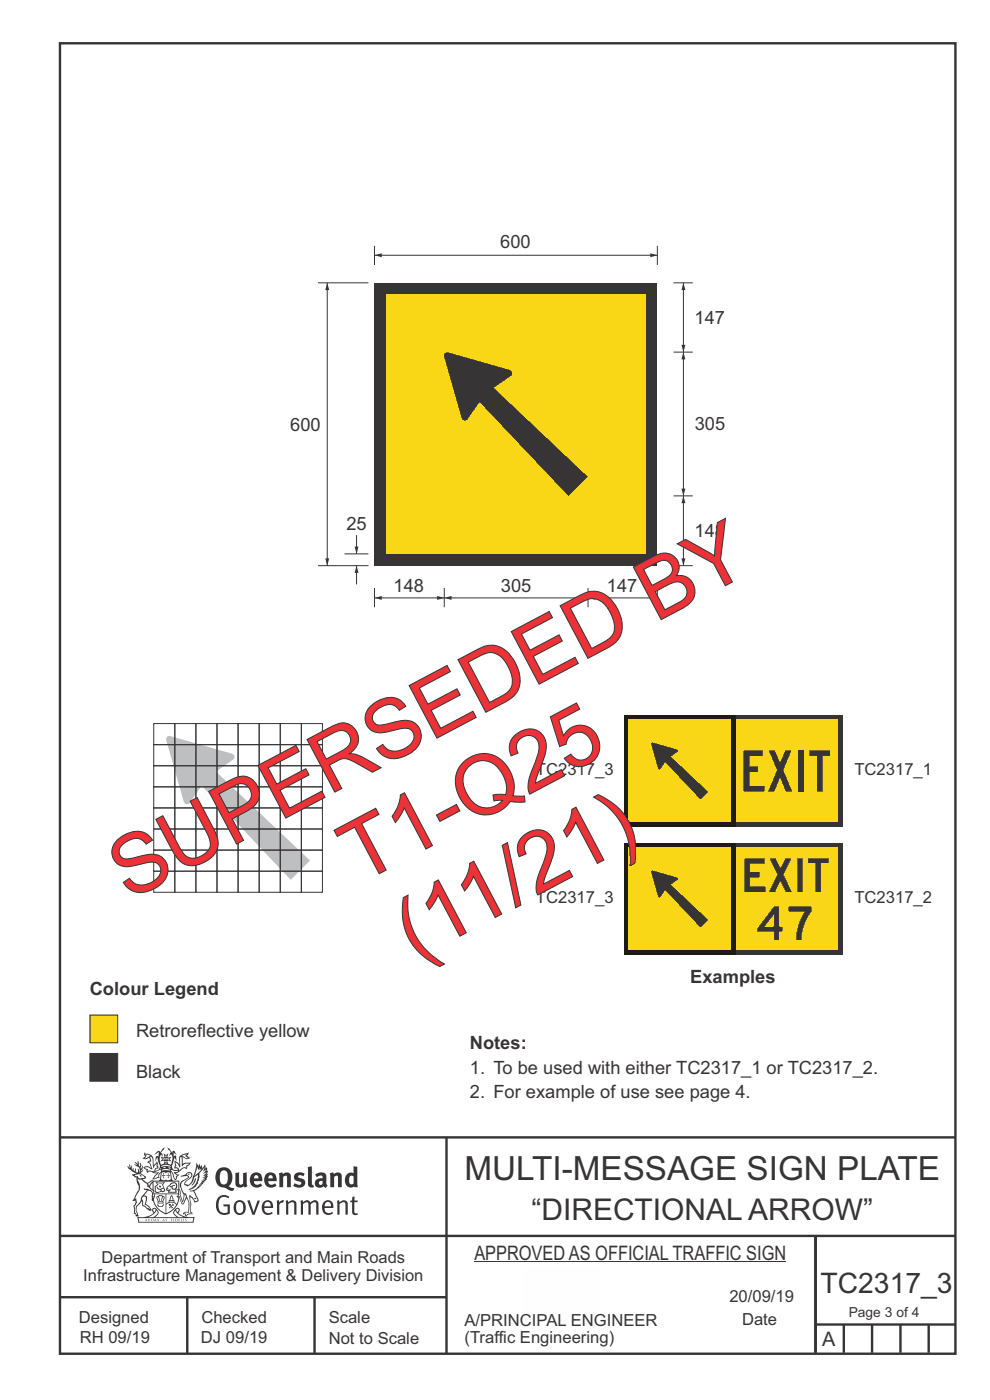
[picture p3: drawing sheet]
<svg xmlns="http://www.w3.org/2000/svg" width="210mm" height="297mm" viewBox="0 0 210 297" stroke-linecap="round" stroke-linejoin="round" font-family="sans-serif">
<path d="M110.9 268.9h16.3v12.8h-16.3z" fill-rule="evenodd" fill="#fefefe"/>
<g fill="none" stroke="#373435" stroke-width=".51">
<path d="M12.7 9.2h190v278h-190zM12.7 241.3h190M94.7 241.4v45.8M12.7 275.2h82M12.7 262.2h190.1M39.7 275.2v12M66.7 275.2v12M173 262.1v24.9M173 281h29.7M179 281v6M185 281v6M191 281v6"/>
<path d="M197 281v6"/>
</g>
<path d="M100.6 267.7h66.2" fill="none" stroke="#373435" stroke-width=".21"/>
<g fill="#373435">
<path d="M47 248.4a2.55 2.55 0 0 0 0 2.7l.3 .2a.81 .81 0 0 0 1-1v-.5a1.04 1.04 0 0 0-1.1-1.5zM46.3 248.1a1.82 1.82 0 0 1 2.1-.2 1.82 1.82 0 0 1 .9 1.8 2.29 2.29 0 0 1-.8 2l.7 .3h.5l-.2 .6a2.87 2.87 0 0 1-2-.7 2.12 2.12 0 0 1-1.7-3.1z" fill-rule="evenodd"/>
<path d="M49.9 248.9l.8-.2v2a.46 .46 0 0 0 .3 .6 .46 .46 0 0 0 .6-.3v-2.1l.7-.2v2.4l.2 .5-.5 .3-.3-.3a1.02 1.02 0 0 1-1.2 .3 1.02 1.02 0 0 1-.6-1.1z" fill-rule="evenodd"/>
<path d="M54 249.5l-.1 .5h.9a.49 .49 0 0 0-.2-.6 .49 .49 0 0 0-.6 .1zM53.4 249.1a1.34 1.34 0 0 1 1.6-.2 1.34 1.34 0 0 1 .6 1.5v.2h-1.7a.77 .77 0 0 0 .5 .8 .77 .77 0 0 0 .9-.4l.3 .5a1.59 1.59 0 0 1-2 .2 1.59 1.59 0 0 1-.5-2.1z" fill-rule="evenodd"/>
<path d="M57 249.5l-.1 .5h1a.49 .49 0 0 0-.2-.6 .49 .49 0 0 0-.7 .1zM56.4 249.1a1.34 1.34 0 0 1 1.6-.2 1.34 1.34 0 0 1 .7 1.5v.2h-1.8a.77 .77 0 0 0 .5 .8 .77 .77 0 0 0 .9-.4l.4 .5a1.59 1.59 0 0 1-2.1 .2 1.59 1.59 0 0 1-.5-2.1z" fill-rule="evenodd"/>
<path d="M59.2 248.9l.7-.2 .1 .4a.95 .95 0 0 1 1-.3 .95 .95 0 0 1 .7 .8v2.3h-.8v-2.3a.46 .46 0 0 0-.8 .1v2.2h-.8z" fill-rule="evenodd"/>
<path d="M62.6 249.1a1.75 1.75 0 0 1 2-.1l-.2 .5-.6-.2a.43 .43 0 0 0-.6 .3l.4 .3a1.04 1.04 0 0 1 1.2 1.1 1.04 1.04 0 0 1-1.4 1l-1.2-.4 .3-.6 1 .4 .4-.4a.88 .88 0 0 0-1-.5l-.4-.2-.1-.4z" fill-rule="evenodd"/>
<path d="M65.3 247.6l.8-.2 .1 3.8 .3 .2 .1 .4a.88 .88 0 0 1-1 0 .88 .88 0 0 1-.3-1z" fill-rule="evenodd"/>
<path d="M67.8 250.6a.43 .43 0 0 0-.1 .7 .43 .43 0 0 0 .7-.1v-.7zM66.8 249.1a1.7 1.7 0 0 1 2.4 .1v1.9l.3 .4-.4 .5-.5-.4a1.03 1.03 0 0 1-1.7-.1 1.03 1.03 0 0 1 .8-1.5h.7v-.4a.8 .8 0 0 0-1.2 .1z" fill-rule="evenodd"/>
<path d="M70 248.9l.7-.2 .1 .4a.95 .95 0 0 1 1-.3 .95 .95 0 0 1 .7 .8v2.3h-.8v-2.3a.46 .46 0 0 0-.8 .1v2.2h-.8z" fill-rule="evenodd"/>
<path d="M74.3 249.5a1.48 1.48 0 0 0 0 1.7h.5l.2-.1v-1.5l-.3-.2zM75 247.4l.8 .1 .1 4.4h-.7l-.1-.2a1.26 1.26 0 0 1-1.4 0 1.26 1.26 0 0 1-.5-1.3 1.29 1.29 0 0 1 .4-1.4 1.29 1.29 0 0 1 1.4-.1z" fill-rule="evenodd"/>
<path d="M46.4 253.9a1.72 1.72 0 0 1 2.3 0l-.3 .3a1.24 1.24 0 0 0-1.4-.2 1.24 1.24 0 0 0-.6 1.4 1.49 1.49 0 0 0 1.2 1.9l.7-.1v-1.3h-.8l-.1-.4h1.3v1.9a1.93 1.93 0 0 1-2.2 0 1.93 1.93 0 0 1-.7-2.2l.2-.8z" fill-rule="evenodd"/>
<path d="M50.4 255.1a1.65 1.65 0 0 0 .2 2.2 .99 .99 0 0 0 1-1.4 .78 .78 0 0 0-.4-.8 .78 .78 0 0 0-.8 0zM50 254.9a1.33 1.33 0 0 1 1.6-.1 1.33 1.33 0 0 1 .5 1.4 1.31 1.31 0 0 1-1.3 1.6 1.31 1.31 0 0 1-1.2-1.6v-.6z" fill-rule="evenodd"/>
<path d="M52.5 254.7l.4-.1 .9 2.6 .8-2.5h.5l-1.1 3h-.5z" fill-rule="evenodd"/>
<path d="M56.3 255.2l-.2 .7h1.3a.7 .7 0 0 0-.3-.8 .7 .7 0 0 0-.8 .1zM55.9 255a1.22 1.22 0 0 1 1.5-.2 1.22 1.22 0 0 1 .5 1.5h-1.8a.93 .93 0 0 0 .5 1 .93 .93 0 0 0 1.1-.2l.2 .3a1.43 1.43 0 0 1-1.8 .1 1.43 1.43 0 0 1-.6-1.7z" fill-rule="evenodd"/>
<path d="M58.7 254.7l.4-.1 .1 .5 .4-.4 .6-.1-.2 .5a.66 .66 0 0 0-.8 .7v1.9h-.4z" fill-rule="evenodd"/>
<path d="M60.6 254.7l.4-.1 .1 .5a.94 .94 0 0 1 1-.5 .94 .94 0 0 1 .8 .8v2.3h-.5l-.1-2.5a.81 .81 0 0 0-1.2 .3v2.2h-.4z" fill-rule="evenodd"/>
<path d="M63.7 254.7l.5-.1 .1 .5 .4-.3a.78 .78 0 0 1 1.1 .3 .9 .9 0 0 1 1-.5 .9 .9 0 0 1 .8 .8v2.3h-.5l-.1-2.5a.67 .67 0 0 0-1.1 .3v2.2h-.5v-2.4l-.4-.3-.7 .4v2.3h-.5z" fill-rule="evenodd"/>
<path d="M69 255.2l-.1 .7h1.3a.7 .7 0 0 0-.3-.8 .7 .7 0 0 0-.9 .1zM68.7 255a1.22 1.22 0 0 1 1.5-.2 1.22 1.22 0 0 1 .5 1.5h-1.8a.93 .93 0 0 0 .4 1 .93 .93 0 0 0 1.2-.2l.1 .3a1.44 1.44 0 0 1-1.7 .1 1.44 1.44 0 0 1-.6-1.7z" fill-rule="evenodd"/>
<path d="M71.4 254.7l.5-.1 .1 .5a.94 .94 0 0 1 1-.5 .94 .94 0 0 1 .8 .8v2.3h-.5l-.1-2.5a.81 .81 0 0 0-1.2 .3v2.2h-.4z" fill-rule="evenodd"/>
<path d="M74.7 253.9l.5-.1v.9h.7l-.1 .3h-.6v2.2l.1 .2h.5l.1 .3a.75 .75 0 0 1-1.2-.6v-2.1h-.4v-.3h.4z" fill-rule="evenodd"/>
<path d="M30.8 244.9l1.1 .3-.9 .5h-.4l.6-.5zM31.8 245.4h.2a2.44 2.44 0 0 1 .4 1.9l.1 .5 .7-1-.1 .6 .3 .3a.57 .57 0 0 0-.6 .7l-1-.1-.5 .2 .2-.5-.8-.3 .7-.1 .9 .5 .1-.1-.6-1.3-.2-.2h.5zM30.7 244.4l-.1 .5 .2 .4-.6 .4a1.04 1.04 0 0 0 1.4-.1l.2 .6-.3 .1-.2 .4a.94 .94 0 0 1 .8 1.1l-.2-.1a1.16 1.16 0 0 0-1.5-.1l.3 .4 .4 .2 .1 .5 .2 .1 .1-.2a.94 .94 0 0 1 1.1 .2l.8 .1-1.2 1.2a1.13 1.13 0 0 0 1.2-.2l.4-.1-.1-.4 .5-.8a.83 .83 0 0 0-.6 1.1l-.3-.1-.7 .4 1.1-1.4-.5 .1-.5-.1 1.3-.5-.1-.1-.9 .4v-.3l.2-.2 .3 .1 .1-.3-.2-.4v-.6l-.1-.4-.7 1v-.7a1.42 1.42 0 0 0-1.6-1.8z" fill-rule="evenodd"/>
<path d="M38.5 245.2l.5-.2 .7-.1-.6 .3 .8 .5h-.3zM38.3 245.5l.2-.1 .1 2a1.69 1.69 0 0 1 1.6-.6l-.8 .5 .1 .5a1.1 1.1 0 0 0-1.5 .6l-.1-.5-.2-.2h-.5l.3-.4-.3-.7a1.42 1.42 0 0 1 .8 1.1l.2-.1zM37.1 246.2l.1 1-.2 .3 .1 .4h.5l.1 .2a.96 .96 0 0 1-1.1-.1l-.1 .1a1.06 1.06 0 0 0 1.3 .2v.1a.72 .72 0 0 1-1 .2l.3 .5 .6 .2-.4 .2-.1 .6-.2-.3-.4-1.1-.4-.4 .4 .9a1.54 1.54 0 0 0 .7 1.2l.2-.3a.58 .58 0 0 1 .4-.8l.2-.1h-.3l-.5-.3 .9-.5a.93 .93 0 0 1 1.2-.5v.2l.2-.2 .1-.5a.99 .99 0 0 0 .7-.8l-1.3 .1-.3 .2-.1-1.4 .9 .4 .9-.3h-.4l-.5-.4 .4-.7-.6 .2a1.46 1.46 0 0 0-1.4 2.1v.4l-.2-.4z" fill-rule="evenodd"/>
<path d="M35.6 248.9l.2 .1-.1 .3 .4 .1h-.4v.6l-.1-.6h-.3l.3-.1z" fill-rule="evenodd"/>
<path d="M34.6 248.9l.2 .1v.3l.3 .1h-.3l-.1 .6v-.6h-.4l.4-.1z" fill-rule="evenodd"/>
<path d="M34.3 248.8a.57 .57 0 0 1 .9 .2 .57 .57 0 0 1 .9-.2l.2 1.4h-.2a.57 .57 0 0 1-.9 0 .69 .69 0 0 1-1.1 0zM34.2 248.1l-.3 2.1-.2 .4h3l-.2-.4-.3-2.1h-.2v.2l-.8-.1-.8 .1v-.2z" fill-rule="evenodd"/>
<path d="M34.2 252.4a.3 .3 0 0 0 .6 0 .3 .3 0 0 0-.6 0zM33.3 250.9l.3 .3-.3 .4a.79 .79 0 0 0 0 1.3l.8-.2-.1-.3a.55 .55 0 0 1-.7-.6l.1-.1 .2 .3 .3 .2 .8-.2-.4-.7 .4-.4-.7 .2zM33 250.7l1.1 .2 .9-.2-.4 .6 .4 1.2a.56 .56 0 0 1-.8 .3l-.2 .1a.73 .73 0 0 1-.9 .1 .73 .73 0 0 1-.3-1v-.4l.6-.4z" fill-rule="evenodd"/>
<path d="M35.6 251.8l.7-.4a.58 .58 0 0 1 1-.1 .58 .58 0 0 1-.4 .9l-.3-.3a.43 .43 0 0 1 .6-.4 .57 .57 0 0 0-.8 .2l-.2-.1-.3 .1 .4 .2a.55 .55 0 0 0 .9 .4v.5h-1.3l.3-.4-.1-.1-.6 .1 .2-.3-.2-.1zM35.4 251.8l-.1 .2a.39 .39 0 0 0 .2 .6h.3l-.2 .4h1.9l-.1-.8a.86 .86 0 0 0-.1-1.3 .86 .86 0 0 0-1.3 .4z" fill-rule="evenodd"/>
<path d="M36 254.8h.8v.2h-.8zM36.4 253.8l.2 .8h-.4zM36.4 253.5l-.3 .5-.1 .6h-.2v.4l-.7 .4 .2 .1a1.48 1.48 0 0 1 2.1 .2l.2-.1-.6-.5v-.5h-.2l-.1-.6z" fill-rule="evenodd"/>
<path d="M35.8 255.4l.4 .1 .1 .3 .3-.2-.2-.2a.38 .38 0 0 1 .5 .5l-.2-.2-.3 .2 .3 .2-.3 .3-.1-.4-.4 .4-.1-.2 .4-.3-.1-.1-.2 .1z" fill-rule="evenodd"/>
<path d="M34.5 254h.2v.2l-.2 .6h-.2zM33.6 255.3h.9v.2a.55 .55 0 0 1-.8 .4v-.2l-.2-.1zM33.4 254h.2l.2 .8h-.2zM33.6 255l.8-.1 .1 .2h-.8zM33.8 253.7h.5l-.2 1.1h-.1zM33.3 253.8l-.1 .3 .3 1.1a.48 .48 0 0 0-.1 .6 .48 .48 0 0 0 .5 .2h.5a.49 .49 0 0 0 .2-.8l.3-1.1-.1-.3a1.42 1.42 0 0 0-1.5 0z" fill-rule="evenodd"/>
<path d="M33.7 251.5l.4 .1 .1 .3h-.3z" fill-rule="evenodd"/>
<path d="M41.3 250.1l.3-.2-.2 .8-.6 .8h-.2l.5-.7z" fill-rule="evenodd"/>
<path d="M39.7 249l.3-.2 .5 .2a.88 .88 0 0 1-.6 1.1 1.22 1.22 0 0 0-.8 1.3l.5 .2a.72 .72 0 0 0 .9-.4l.5-.8 .2-.6 .8-.6v.2a2.85 2.85 0 0 1-2 2.9l.1 .1a2.13 2.13 0 0 0 1.9-1.5v-.3a2.01 2.01 0 0 0 .3-1.7l1.1-1.3-.4 1 .7-.5-.7 1 .8-.4-.8 .8 .7-.2-.9 .6 .8-.1-.8 .4h.7l-.8 .3 .3 .2h-.4l.2 .3h-.4l.2 .3h-.4l.1 .2h-.1a2.16 2.16 0 0 1-2 1.1l.1 .2 .4-.1a.76 .76 0 0 1 .7 .8l.5 1.2-.6 .2a1.45 1.45 0 0 0-1.1-1.3l.2 1.8-.1 1.8 .4 .3a1.07 1.07 0 0 0-1.2 .4v-.3l-.5-.2a.87 .87 0 0 1 1.1-.1v-.7a4.4 4.4 0 0 0-.6-3.1l-.1-.3h-.2a2.16 2.16 0 0 1-.7-2.2l.3-.4 1.2-.7a.55 .55 0 0 0-.4-.8zM37.8 252.4a.76 .76 0 0 1 .3 1.1l.6 1.6 .4-1.7 .2 .1a.61 .61 0 0 1-.1 .9l-.3 .8-.2 .1-.7-1.6-.3 .1a1.18 1.18 0 0 0 .1-1.4zM41.8 247.5l.2 .7 .3-.5v.6l.4-.5a1.9 1.9 0 0 1-1.2 1.4l-.3 .3zM38.2 249.6l1.4-.2 .2 .2v.3l-.5 .2a1.26 1.26 0 0 0-.9 1.9l.2 .7a1.84 1.84 0 0 1 .1 2.1l-.4-1.4a.96 .96 0 0 0-.4-1.2l-.4 .2a.78 .78 0 0 1 0 1.3l.1 .3h.4l.4 1.1a.38 .38 0 0 0 .2 .4 .38 .38 0 0 0 .4-.1l.6-1.2a2.94 2.94 0 0 1 .4 2.5l-.1 .4h-.8l-.3 .4v.2l.4-.1 .1 .4 .2 .1a1.02 1.02 0 0 1 1.3-.5v-.4l-.3-.1 .1-1.8-.3-1.3h.1a1.14 1.14 0 0 1 .8 1 .63 .63 0 0 0 .8-.2 .63 .63 0 0 0-.2-.9l-.6-1.2 .9-.6 .2-.4h.3l-.1-.2h.4l-.1-.3h.3l-.1-.3 .5-.1-.2-.2 .6-.4v-.2h-.2l.4-.5h-.3l.3-.5-.4 .1 .4-.5v-.3l-.3 .2 .2-.7-.1-.2-.4 .3v-.8l-.6 .8-.2-.8-.2 .5-.3-.7-.1 .6-.5-.8-.1 1.4-.6 1.8a1.81 1.81 0 0 1-1 1.5l-.6-.2a1.75 1.75 0 0 1 1.1-1.2 .75 .75 0 0 0 .1-1.3 .75 .75 0 0 0-1.2 .4z" fill-rule="evenodd"/>
<path d="M41.2 254.1h.3l.2 .2-.4 .1z" fill-rule="evenodd"/>
<path d="M29.4 258.4h11.6l-.1 .8h-11.4zM31.3 258.2l.5-.1a2.48 2.48 0 0 0 1.4-1.3l.3 .5-.5 .6-.5 .3zM32.5 256.6l.3-.2 .2 .1-.3 .7zM37.2 256.8a2.65 2.65 0 0 0 1.8 1.4h-1.1l-.5-.3-.5-.6zM37.4 256.5l.2-.1 .3 .2-.3 .6zM29.2 258.2l.1 1.2h11.8l.2-1.1-.2-.1a4.1 4.1 0 0 1-3.3-.9l.3-.4-.1-.6a1.06 1.06 0 0 0-1.3 1l.2 .4 .6 .5h-4.7l.3-.1a.84 .84 0 0 0 .6-.8 .84 .84 0 0 0-.5-.8l-.3-.2h-.5l-.1 .6 .3 .4a4.2 4.2 0 0 1-3.4 .9z" fill-rule="evenodd"/>
<path d="M31 258.7l.1 .2h-.2zM31 258.5l-.3 .6 .4-.2 .2 .2z" fill-rule="evenodd"/>
<path d="M31.3 258.6h.3v.4a.25 .25 0 0 0 .2-.1 .25 .25 0 0 0-.1-.3h.1a.29 .29 0 0 1 0 .4 .29 .29 0 0 1-.4 0 .29 .29 0 0 1 0-.4z" fill-rule="evenodd"/>
<path d="M32.2 258.6a.22 .22 0 0 1 .3 .2 .22 .22 0 0 1-.3 .2zM32 258.6l.1 .4a.33 .33 0 0 0 .4 0 .33 .33 0 0 0 0-.4 .33 .33 0 0 0-.5 0z" fill-rule="evenodd"/>
<path d="M32.9 258.7l.1 .2h-.2zM32.9 258.5l-.2 .6 .3-.2 .2 .2z" fill-rule="evenodd"/>
<path d="M33.3 258.6h.2l.1 .1 .2-.1-.2 .2 .2 .3-.3-.3-.1 .3h-.1l.2-.3z" fill-rule="evenodd"/>
<path d="M34.7 258.7l.1 .2h-.2zM34.7 258.5l-.3 .6 .4-.2 .2 .2z" fill-rule="evenodd"/>
<path d="M35 258.5h.5l-.2 .1v.5h-.2l.1-.5z" fill-rule="evenodd"/>
<path d="M36.2 258.6l.3-.1-.1 .1v.2h.1h-.1v.3h-.2z" fill-rule="evenodd"/>
<path d="M36.7 258.6h.2v.5h-.2z" fill-rule="evenodd"/>
<path d="M37.3 258.6a.22 .22 0 0 1 .3 .2 .22 .22 0 0 1-.3 .2zM37.1 258.6v.4a.33 .33 0 0 0 .5 0 .33 .33 0 0 0 0-.4 .33 .33 0 0 0-.5 0z" fill-rule="evenodd"/>
<path d="M37.8 258.6l.4-.1-.2 .1v.2h.1h-.1v.2l.2 .1h-.4z" fill-rule="evenodd"/>
<path d="M38.4 258.6h.2l-.1 .4 .2 .1h-.3z" fill-rule="evenodd"/>
<path d="M38.9 258.6h.2v.5h-.2z" fill-rule="evenodd"/>
<path d="M39.3 258.6h.2h-.1l.2 .3-.2 .2-.1-.1v-.1l.2 .1z" fill-rule="evenodd"/>
<path d="M34.2 247.4a1.51 1.51 0 0 1 2 .2 2.67 2.67 0 0 0-2.1 0zM35.7 247.6l.4 .1 .1 .3-.4-.1zM34.6 247.6h.5l.1 .2h-.4zM34 247.8l.3 .2h-.3zM34.9 246.9l.3-.2 .3 .2zM34.9 245.6l.2 .1v.3h-.2zM35 245.1l.2 .2 .2-.2-.1 .3h-.2zM35.1 246.3h.2l.1 .4-.2-.2-.2 .2zM35.3 245.7l.2-.1v.4h-.2zM34.4 245.7h.3l.1 .3-.4 .1 .2-.2zM35.7 245.7h.3l-.2 .2 .2 .2-.4-.1zM32.7 244.9l1-.5-.1 1-.2-.2-.3 .2-.3 1.1 .5-1 .3 .9a1.84 1.84 0 0 1 .2 1.7l.4 .1a2.48 2.48 0 0 1 2.2 0l.2-.2-.2-.7 .7-1.8 .4 .7-.2-1-.2-.1-.2 .3v-.9l.6 .4-.6-.8-.3 .1-.1 .4-.5-.9-.5-.3 .2 .5 .6 .5-.5 .8 .4-.4a2.06 2.06 0 0 1 0 2.3l-.5-.2-.2-.6 .1-.1 .8 .2-.4-.5 .4-.5-.7 .2-.2-.2 .2-.7-.5 .4-.5-.4 .2 .7-.2 .2-.7-.2 .4 .5-.4 .5 .8-.2 .1 .1-.2 .6-.5 .2a2.02 2.02 0 0 1 0-2.2l.3 .5-.1-.7-.3-.1 .8-1.2-.4 .3-.5 .8-.2-.3a.8 .8 0 0 0-.8 .5z" fill-rule="evenodd"/>
<path d="M29.2 250.1l.3 .1a.61 .61 0 0 1 .8 .4l.3 .2a.8 .8 0 0 1 .6 1l.4 .1 .5 .5a1 1 0 0 1 .5 1.1l-.1 .7v-.5h-.1a.96 .96 0 0 0-.8-1.3l-.2-.2h-.7l-.1-.1-.1 .1 .1 .3h.6l-1.2 1.3-.2 1-.4 .6a1.33 1.33 0 0 0-.5 1.8l.2 .5a1.26 1.26 0 0 1-.5-1.5l-.1-.3a1.56 1.56 0 0 0 .4-1.7l-.3 .2 .2-.5a3.2 3.2 0 0 0 .7-3zM30.4 253.9h.4a2.06 2.06 0 0 1-.1 1.6l.7 .5 .4 .4-.6-.1-.8-.6-.1-.9a.51 .51 0 0 1 .1-.9zM28.6 249.3a1.52 1.52 0 0 1 2.1 .5l-1.1 .2-.2-.1-.1-.4h-.5zM27.5 247v.8l-.3-.4h-.1a3.1 3.1 0 0 0 1.9 1.6l-1 .1 .5 .6 .5 .1 .1 1.1a1.84 1.84 0 0 1-.3 2.5l-.4 .9-.3 .4 .2 .1 .4-.1 .1 .4-.2 .5-.3 .2 .1 1.7h.2l.3 .5 .1 .1 .4-.1-.1-.5a1.3 1.3 0 0 1-.1-1.7l.9-1 .1 1.1 .6 .2 .5 .5 .1-.1 .2 .3h.5a1.85 1.85 0 0 0-1.2-1.4l.1-.3a1.39 1.39 0 0 0 0-1.4l-.5-.1 .5-.5a.66 .66 0 0 1 .9-.4 .66 .66 0 0 1 .3 .9l-.1 .4 .2-.1v.2l-.1 .3 .2 .5 .1-.3a2.24 2.24 0 0 0 .1-2.2 .73 .73 0 0 1-.7-.7 .73 .73 0 0 1 .6-.7v-.2a.94 .94 0 0 0-.9 .8 .48 .48 0 0 1-.1-.6 .48 .48 0 0 1 .5-.2l.5-.3a.51 .51 0 0 0-.8 .2l-.5 .2-1-.8h.6l.2-.5-1.2-.7 .5-.5v-.3l-.5 .4 .1-.2a.69 .69 0 0 0 .2-1v.4l-.2 .3v-1.1l-.3-.2 .1 .6-.1 .2-.4-1.3v.7l-.6-.4 .5 .7-.6-.2 .3 .3a1 1 0 0 1 .7 1.4l-.2-.8v.9l-.5-.2v-.8l-.2 .7-.2-.1-.1-.6-.2 .4-.2-.2 .1-.7-.2 .5z" fill-rule="evenodd"/>
<path d="M29.6 249.4l.2-.1 .3 .2z" fill-rule="evenodd"/>
<path d="M32.4 250.5h5.6v2l-.2-.1v-1.7h-5.2v2.5h5.2v-.8l.1 .2-.1 1.1v-.3h-2.5v4a4.1 4.1 0 0 0 2.6-3.6l.1-.1a4 4 0 0 1-2.8 3.9 4.2 4.2 0 0 1-2.8-4.7l.1 1.2 .1-.1a3.8 3.8 0 0 0 2.5 3.4v-4h-2.5l-.2-.9z" fill-rule="evenodd"/>
<circle cx="40" cy="249.1" r=".17"/>
</g>
<path d="M19.1 215.3h5.9v5.9h-5.9z" fill-rule="evenodd" fill="#fad716" stroke="#373435" stroke-width=".21"/>
<path d="M19.1 223.5h5.9v5.9h-5.9z" fill-rule="evenodd" fill="#373435" stroke="#373435" stroke-width=".21"/>
<path d="M155 178.8h23.8v23.8h-23.8z" fill-rule="evenodd" fill="#373435"/>
<path d="M156 179.8h21.8v21.8h-21.8z" fill-rule="evenodd" fill="#fad716"/>
<path d="M132.3 178.8h23.7v23.8h-23.7z" fill-rule="evenodd" fill="#1f1a17"/>
<path d="M133.3 179.8h21.7v21.8h-21.7z" fill-rule="evenodd" fill="#fad716"/>
<g fill="#373435">
<path d="M138.2 184.7h.3l5.3 1.5-.1 .5-1.4 1 7.9 7.4-1.6 1.7-7.5-8-1 1.5h-.4l-1.6-5.2z" fill-rule="evenodd"/>
<path d="M79.4 60h60v60h-60z" fill-rule="evenodd"/>
</g>
<path d="M81.9 62.5h55v55h-55z" fill-rule="evenodd" fill="#fad716"/>
<path d="M94.4 74.9l.8-.1 13 3.7a.73 .73 0 0 1 .2 1.2l-3.7 2.6 20 18.9-4.1 4.1-18.9-20-2.5 3.6a.74 .74 0 0 1-.7 .3 .74 .74 0 0 1-.6-.6l-3.7-12.9z" fill-rule="evenodd" fill="#373435"/>
<path d="M145 74.7v30.5" fill="none" stroke="#373435" stroke-width=".21"/>
<g fill="#373435">
<path d="M144.6 103.7h.8l-.4 1.5z"/>
<path d="M145 74.7l.4 1.5h-.8z"/>
</g>
<path d="M142.9 74.7h4M142.9 105.2h4M145 105.2v14.8" fill="none" stroke="#373435" stroke-width=".21"/>
<g fill="#373435">
<path d="M144.6 118.5h.8l-.4 1.5z"/>
<path d="M145 105.2l.4 1.5h-.8z"/>
</g>
<path d="M79.4 54.1h60.1" fill="none" stroke="#373435" stroke-width=".21"/>
<g fill="#373435">
<path d="M137.9 53.7l1.6 .4-1.6 .5z"/>
<path d="M79.4 54.1l1.6-.4v.9z"/>
</g>
<path d="M79.4 52.1v4.1M139.4 52.1v4.1M75.6 113.5v4" fill="none" stroke="#373435" stroke-width=".21"/>
<path d="M75.2 116h.8l-.4 1.5z" fill="#373435"/>
<path d="M75.6 120v4" fill="none" stroke="#373435" stroke-width=".21"/>
<path d="M75.6 120l.4 1.5h-.8z" fill="#373435"/>
<path d="M67.5 60h10.6M69.4 60v60M67.5 120h10.6M73.1 117.5h5" fill="none" stroke="#373435" stroke-width=".21"/>
<g fill="#373435">
<path d="M69 118.5h.8l-.4 1.5z"/>
<path d="M69.4 60l.4 1.5h-.8z"/>
</g>
<path d="M142.9 60h4M145 60v14.7" fill="none" stroke="#373435" stroke-width=".21"/>
<g fill="#373435">
<path d="M144.6 73.2h.8l-.4 1.5z"/>
<path d="M145 60l.4 1.5h-.8z"/>
</g>
<path d="M94.2 126.8h30.5" fill="none" stroke="#373435" stroke-width=".21"/>
<g fill="#373435">
<path d="M94.2 126.8l1.6-.4v.9z"/>
<path d="M123.2 126.4l1.5 .4-1.5 .5z"/>
</g>
<path d="M79.4 126.8h14.9M94.2 124.7v4.1M124.7 124.7v4.1" fill="none" stroke="#373435" stroke-width=".21"/>
<g fill="#373435">
<path d="M79.4 126.8l1.6-.4v.9z"/>
<path d="M92.7 126.4l1.6 .4-1.6 .5z"/>
</g>
<path d="M124.7 126.8h14.7M139.4 124.7v4.1" fill="none" stroke="#373435" stroke-width=".21"/>
<g fill="#373435">
<path d="M124.7 126.8l1.6-.4v.9z"/>
<path d="M137.9 126.4l1.5 .4-1.5 .5z"/>
</g>
<path d="M142.9 120h4M79.4 124.7v4.1" fill="none" stroke="#373435" stroke-width=".21"/>
<path d="M155 151.7h23.8v23.7h-23.8z" fill-rule="evenodd" fill="#373435"/>
<path d="M156 152.7h21.8v21.7h-21.8z" fill-rule="evenodd" fill="#fad716"/>
<path d="M132.3 151.7h23.7v23.7h-23.7z" fill-rule="evenodd" fill="#1f1a17"/>
<path d="M133.3 152.7h21.7v21.7h-21.7z" fill-rule="evenodd" fill="#fad716"/>
<path d="M138.2 157.6l.3-.1 5.3 1.6-.1 .4-1.4 1 7.9 7.5-1.6 1.6-7.5-7.9-1 1.4-.4 .1-1.6-5.3z" fill-rule="evenodd" fill="#373435"/>
<path d="M35.4 156.3l.8-.1 13.1 3.7a.73 .73 0 0 1 .1 1.2l-3.6 2.6 20 18.9-4.1 4.1-18.9-20-2.5 3.6a.74 .74 0 0 1-.8 .3 .74 .74 0 0 1-.5-.6l-3.7-12.9z" fill-rule="evenodd" fill="#bdbfc1"/>
<g fill="none" stroke="#373435" stroke-width=".21">
<path d="M32.6 158h4.5v4.4h-4.5zM32.6 153.5h4.5v4.5h-4.5zM37.1 158h4.5v4.4h-4.5zM37.1 153.5h4.5v4.5h-4.5zM41.6 158h4.4v4.4h-4.4zM41.6 153.5h4.4v4.5h-4.4zM46 158h4.5v4.4h-4.5zM46 153.5h4.5v4.5h-4.5zM50.5 158h4.5v4.4h-4.5zM50.5 153.5h4.5v4.5h-4.5zM55 158h4.5v4.4h-4.5zM55 153.5h4.5v4.5h-4.5z"/>
<path d="M59.5 158h4.4v4.4h-4.4zM59.5 153.5h4.4v4.5h-4.4zM63.9 158h4.5v4.4h-4.5zM63.9 153.5h4.5v4.5h-4.5zM32.6 171.4h4.5v4.5h-4.5zM32.6 175.9h4.5v4.4h-4.5zM32.6 166.9h4.5v4.5h-4.5zM32.6 162.4h4.5v4.5h-4.5zM37.1 171.4h4.5v4.5h-4.5zM37.1 175.9h4.5v4.4h-4.5zM37.1 166.9h4.5v4.5h-4.5zM37.1 162.4h4.5v4.5h-4.5z"/>
<path d="M41.6 171.4h4.4v4.5h-4.4zM41.6 175.9h4.4v4.4h-4.4zM41.6 166.9h4.4v4.5h-4.4zM41.6 162.4h4.4v4.5h-4.4zM46 171.4h4.5v4.5h-4.5zM46 175.9h4.5v4.4h-4.5zM46 166.9h4.5v4.5h-4.5zM46 162.4h4.5v4.5h-4.5zM50.5 171.4h4.5v4.5h-4.5zM50.5 175.9h4.5v4.4h-4.5zM50.5 166.9h4.5v4.5h-4.5zM50.5 162.4h4.5v4.5h-4.5z"/>
<path d="M55 171.4h4.5v4.5h-4.5zM55 175.9h4.5v4.4h-4.5zM55 166.9h4.5v4.5h-4.5zM55 162.4h4.5v4.5h-4.5zM59.5 171.4h4.4v4.5h-4.4zM59.5 175.9h4.4v4.4h-4.4zM59.5 166.9h4.4v4.5h-4.4zM59.5 162.4h4.4v4.5h-4.4zM63.9 171.4h4.5v4.5h-4.5zM63.9 175.9h4.5v4.4h-4.5zM63.9 166.9h4.5v4.5h-4.5zM63.9 162.4h4.5v4.5h-4.5z"/>
<path d="M32.6 180.3h4.5v4.5h-4.5zM32.6 184.8h4.5v4.5h-4.5zM37.1 180.3h4.5v4.5h-4.5zM37.1 184.8h4.5v4.5h-4.5zM41.6 180.3h4.4v4.5h-4.4zM41.6 184.8h4.4v4.5h-4.4zM46 180.3h4.5v4.5h-4.5zM46 184.8h4.5v4.5h-4.5zM50.5 180.3h4.5v4.5h-4.5zM50.5 184.8h4.5v4.5h-4.5zM55 180.3h4.5v4.5h-4.5zM55 184.8h4.5v4.5h-4.5z"/>
<path d="M59.5 180.3h4.4v4.5h-4.4zM59.5 184.8h4.4v4.5h-4.4zM63.9 180.3h4.5v4.5h-4.5zM63.9 184.8h4.5v4.5h-4.5z"/>
</g>
<g font-size="17.6" fill="#ed3237">
<text x="27.3" y="191.1" transform="rotate(-28 27.3 191.1)">SUPERSEDED BY</text>
<text x="76.4" y="187.5" transform="rotate(-28 76.4 187.5)">T1-Q25</text>
<text x="87.9" y="203.7" transform="rotate(-28 87.9 203.7)">(11/21)</text>
</g>
<text font-size="12.1" fill="#373435" x="156.8" y="167.9">EXIT</text>
<g font-size="9.9" fill="#373435">
<text x="157.1" y="189.1">EXIT</text>
<text x="160.5" y="199.4">47</text>
</g>
<text font-size="7.1" fill="#373435" x="98.5" y="250.4">MULTI-MESSAGE SIGN PLATE</text>
<text font-size="6.3" fill="#373435" x="112.7" y="258.9">“DIRECTIONAL ARROW”</text>
<text font-size="6" fill="#373435" x="174.1" y="274.3">TC2317_3</text>
<g font-size="4.2" fill="#373435">
<text x="100.6" y="267.2">APPROVED AS OFFICIAL TRAFFIC SIGN</text>
<text x="174.4" y="285.6">A</text>
</g>
<g font-size="3.9" fill="#373435">
<text x="106.1" y="52.6">600</text>
<text x="147.4" y="68.7">147</text>
<text x="61.6" y="91.4">600</text>
<text x="147.4" y="91.3">305</text>
<text x="73.5" y="112.5">25</text>
<text x="147.4" y="114">148</text>
<text x="83.5" y="125.6">148</text>
<text x="106.2" y="125.6">305</text>
<text x="128.7" y="125.6">147</text>
<text x="146.4" y="208.5">Examples</text>
<text x="19" y="211">Colour Legend</text>
<text x="28.9" y="220">Retroreflective yellow</text>
<text x="99.7" y="222.6">Notes:</text>
<text x="99.7" y="227.8">1. To be used with either TC2317_1 or TC2317_2.</text>
<text x="28.9" y="228.7">Black</text>
<text x="99.7" y="233">2. For example of use see page 4.</text>
</g>
<g font-size="3.5" fill="#373435">
<text x="113.7" y="164.5">TC2317_3</text>
<text x="181.2" y="164.5">TC2317_1</text>
<text x="113.7" y="191.6">TC2317_3</text>
<text x="181.2" y="191.6">TC2317_2</text>
<text x="21.6" y="267.9">Department of Transport and Main Roads</text>
<text x="17.7" y="271.8">Infrastructure Management &amp; Delivery Division</text>
<text x="16.7" y="280.6">Designed</text>
<text x="42.7" y="280.6">Checked</text>
<text x="69.7" y="280.6">Scale</text>
<text x="98.5" y="281.3">A/PRINCIPAL ENGINEER</text>
<text x="154.7" y="276.2">20/09/19</text>
<text x="157.4" y="281.2">Date</text>
<text x="16.9" y="284.8">RH 09/19</text>
<text x="42.6" y="284.9">DJ 09/19</text>
<text x="69.7" y="285.2">Not to Scale</text>
<text x="98.5" y="284.8">(Traffic Engineering)</text>
</g>
<text font-size="2.9" fill="#373435" x="180" y="279.4">Page 3 of 4</text>
</svg>
